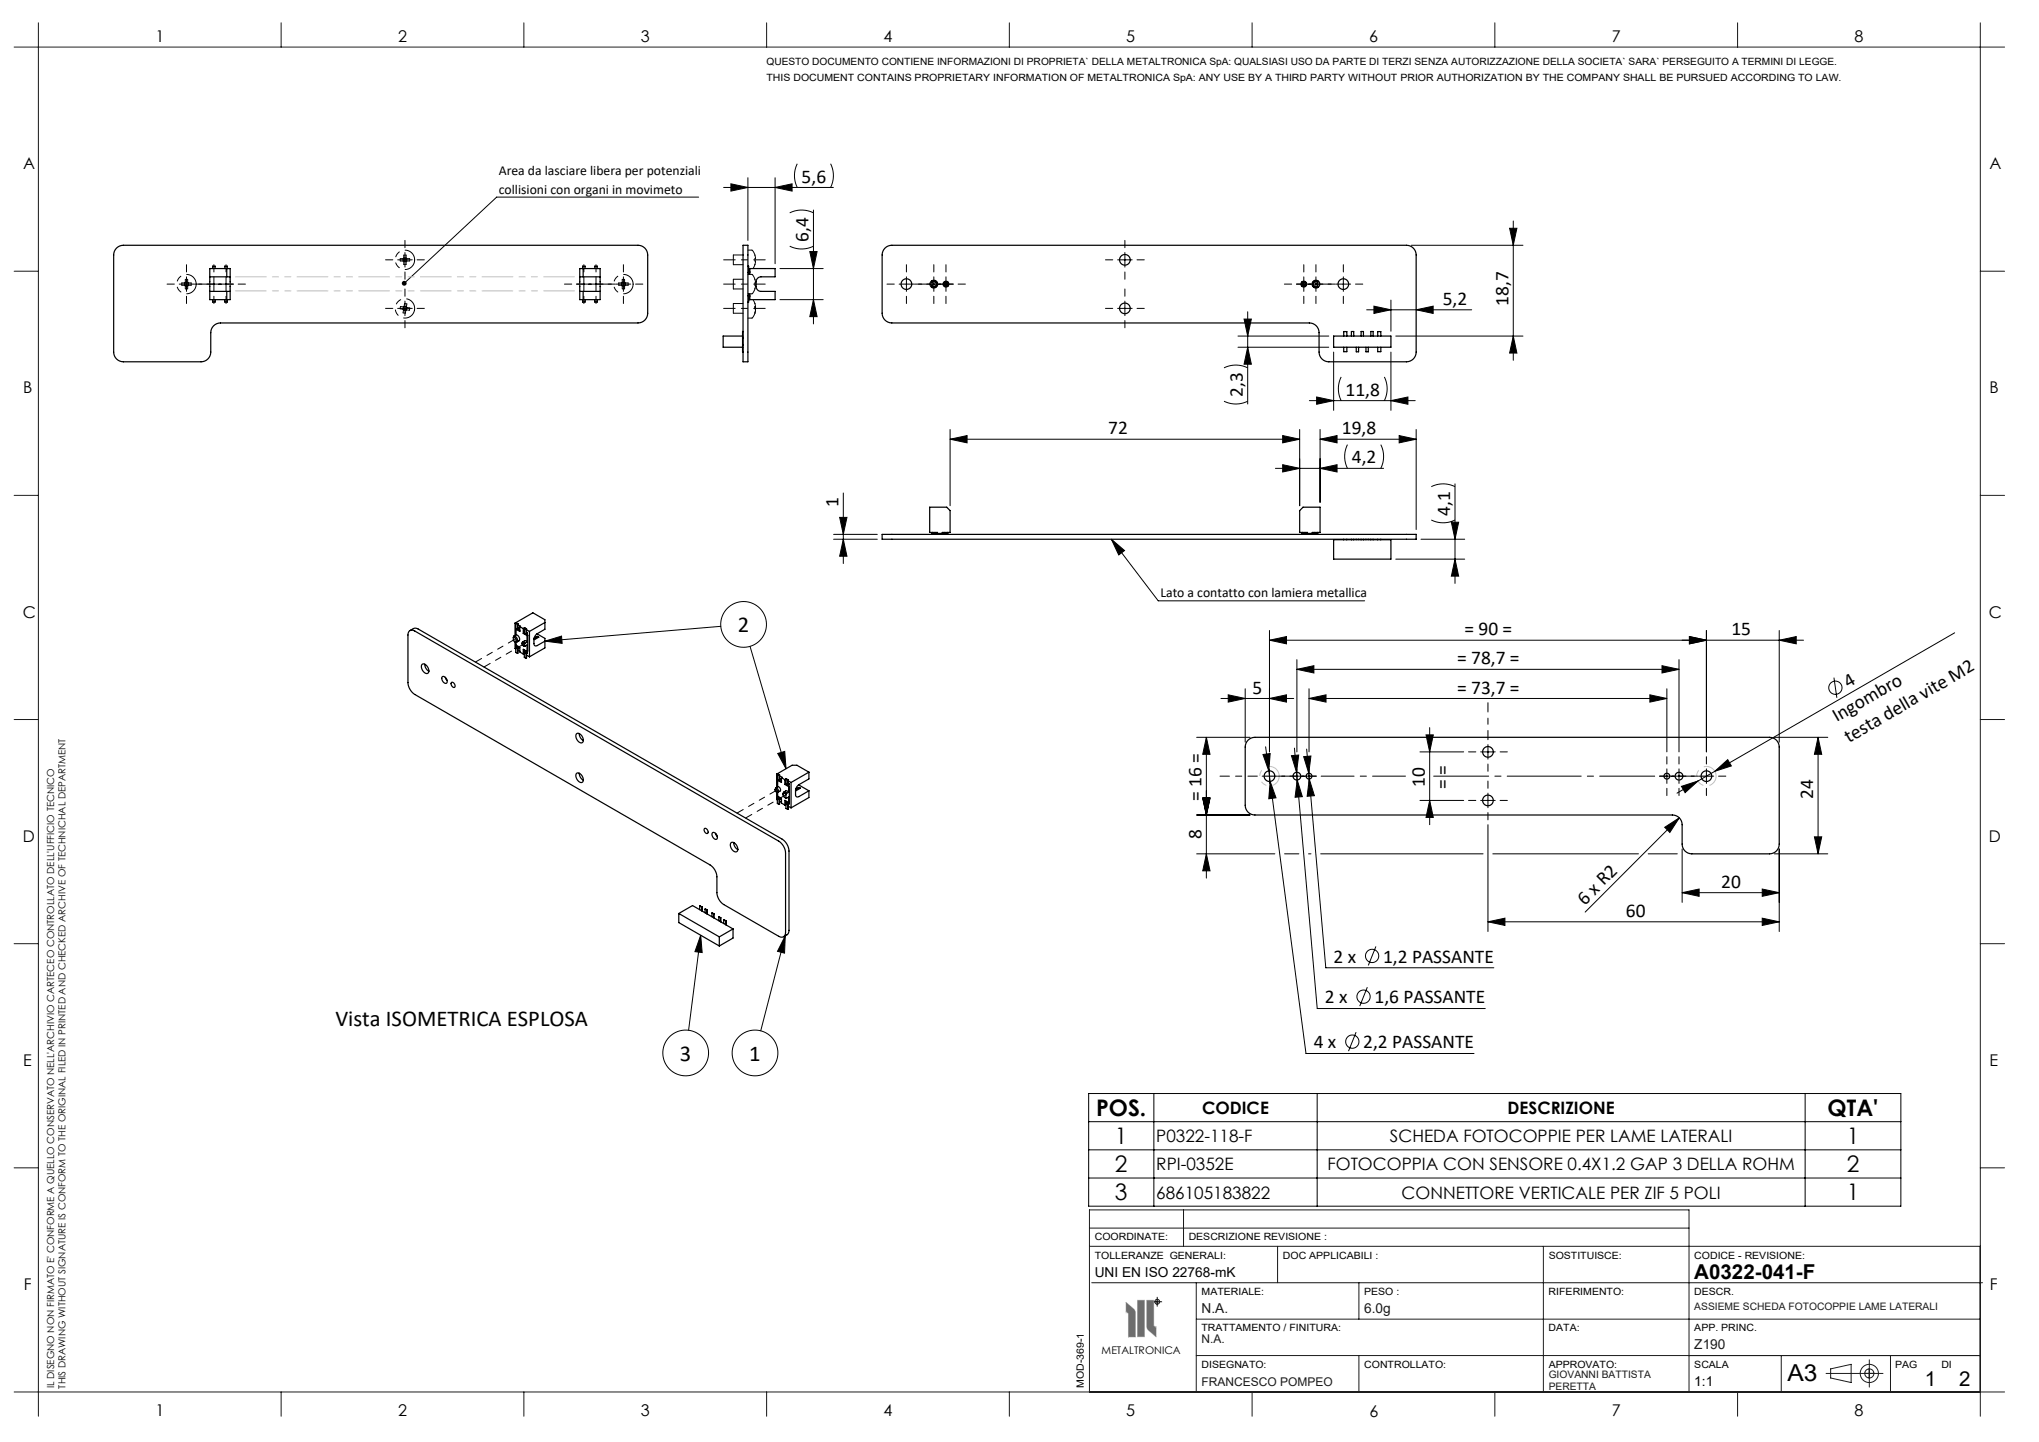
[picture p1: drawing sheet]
<svg xmlns="http://www.w3.org/2000/svg" width="420mm" height="297mm" viewBox="0 0 420 297" stroke-linecap="round" stroke-linejoin="round" font-family="sans-serif">
<g fill="none" stroke="#191924" stroke-width=".21">
<path d="M2.9 9.7h410M7.9 4.7v287M57.9 4.7v5M107.9 4.7v5M157.9 4.7v5M207.9 4.7v5M257.9 4.7v5M307.9 4.7v5M357.9 4.7v5M407.9 4.7v287M2.9 55.9h5M407.9 55.9h5"/>
<path d="M2.9 102h5M407.9 102h5M2.9 148.2h5M407.9 148.2h5M2.9 194.4h5M407.9 194.4h5M2.9 240.5h5M224.4 256.7h183.5M224.4 252.9h123.5M243.8 249.2v7.5M263.2 256.7v7.5M317.9 256.7v30"/>
<path d="M407.9 240.5h5M224.9 264.2h183.5M232.5 270.5v4.8M237.4 268.1h2M238.4 267.1v2M246.4 264.2v22.5M246.4 271.7h161.5M246.4 279.2h161.5M279.9 264.2v7.5M279.9 279.2v7.5M366.9 279.2v7.5M389.4 279.2v7.5"/>
<path d="M2.9 286.7h410M57.9 286.7v5M107.9 286.7v5M157.9 286.7v5M207.9 286.7v5M224.4 286.7v-37.5h123.5v37.5M257.9 286.7v5M307.9 286.7v5M357.9 286.7v5M376.1 282.9h11.8M377.1 281.9l4.2-.9v3.8l-4.2-1zM385 280.1v5.6"/>
<circle cx="238.4" cy="268.1" r=".5"/>
<circle cx="385" cy="282.9" r="1.87"/>
<circle cx="385" cy="282.9" r=".94"/>
</g>
<path d="M231.9 270.4h2M232 268.2l1.6 1.5 .2 .4 .1 5.3h-1.4v-4.9l-.5-.4zM232.9 269.4v2M234.3 267.8h1.4v7.5h-1.4zM236.2 267.8h1.4v5.3l.5 .4v1.8l-1.6-1.4-.3-.5zM236.2 273.2h2M237.2 272.2v2" fill="none" stroke="#c0c0c0" stroke-width=".21"/>
<path d="M236.2 267.8l.1 5.7 .2 .4 1.6 1.4v-1.8l-.5-.4v-5.3zM234.3 267.8v7.5h1.4v-7.5zM232 268.2v1.9l.5 .4v4.9h1.4l-.1-5.3-.2-.5z" fill-rule="evenodd" fill="#6a6a6a"/>
<g fill="none" stroke="#000" stroke-width=".21">
<path d="M149.1 38.6h22.6M150.6 37.9l3.5 .7-3.5 .8zM154.1 36.6v12.9M159.7 38.6l3.5-.7v1.5zM159.7 36.6v17.7M164.2 33.7a5.5 5.5 0 0 0 0 4.9M171.1 33.7a5.5 5.5 0 0 1 0 4.9M36.9 58.5h3M38.4 57v3M42.6 58.5h5.5M44.1 57v3M46.6 57v3"/>
<path d="M81.9 53.5h3M83.4 52v3M118.8 58.5h5.5M120.3 57v3M122.8 57v3M126.9 58.5h3M128.4 57v3M143.9 40.6h-41.6l-19 17.7M160.7 55.3h8.9M162.7 50.7a5.5 5.5 0 0 0 4.9 0M162.7 43.8a5.5 5.5 0 0 1 4.9 0M166.8 51.8h1.5l-.7 3.5z"/>
<path d="M167.6 43.3v23.4M185.2 58.5h3M186.7 57v3M190.9 58.5h5.5M192.4 57v3M194.9 57v3M230.2 53.5h3M231.7 52v3M267.1 58.5h5.5M268.6 57v3M271.1 57v3M275.2 58.5h3"/>
<path d="M276.7 57v3M290.7 50.5h23M311 47h1.5l-.8 3.5zM311.7 45.5v28.7M81.9 63.5h3M83.4 62v3M160.7 61.7h8.9M167.6 61.7l.7 3.5h-1.5zM230.2 63.5h3M231.7 62v3M252.1 75.8a5.5 5.5 0 0 1 4.9 0M255 69.2h18.7"/>
<path d="M255 71.5h18.7M256.3 65.7h1.5l-.8 3.5zM257 71.5l.8 3.5h-1.5zM257 64.2v19M274.7 72.5v12M276.3 77.6a5.5 5.5 0 0 0 0 4.9M281.5 63.8h21.6M283 63.1l3.5 .7-3.5 .8zM285.2 77.6a5.5 5.5 0 0 1 0 4.9M286.5 61.8v6.4M286.5 72.5v12M287.5 69.2h26.2"/>
<path d="M291.7 63.8l3.5-.7v1.5zM311.7 69.2l.8 3.5h-1.5zM195.7 90.5l3.5-.8v1.5zM195.7 88.5v15.7M195.7 90.5h72M252.1 82.6a5.5 5.5 0 0 0 4.9 0M262.7 96.5h22.3M264.2 89.7l3.5 .8-3.5 .7zM264.2 95.7l3.5 .8-3.5 .7zM267.7 88.5v15.7M269.7 82.5h21.8M271.2 81.8l3.5 .7-3.5 .8z"/>
<path d="M271.9 90.5l3.5-.8v1.5zM271.9 96.5l3.5-.8v1.5zM271.9 90.5h19.8M271.9 88.5v15M277.6 91.6a5.5 5.5 0 0 0 0 4.9M284.4 91.6a5.5 5.5 0 0 1 0 4.9M286.5 82.5l3.5-.7v1.5zM288.2 89.7l3.5 .8-3.5 .7zM291.7 88.5v20.6M299.7 99.7v20.5M171.7 111.1h9M171.7 110.1h9"/>
<path d="M173 106.6h1.5l-.8 3.5zM173.7 101.5v14.6M173.7 111.1l.8 3.5h-1.5zM228.9 111.1l9.7 12.6h42.5M228.9 111.1l2.7 2.3-1.2 .9zM287.5 115.2h14.2M292.7 111.1h9M294.8 107.1a5.5 5.5 0 0 0 4.9 0M294.8 100.2a5.5 5.5 0 0 1 4.9 0M299 107.6h1.5l-.8 3.5zM299.7 115.2l.8 3.5h-1.5zM112.2 132.1l3.5-1.1 .1 1.5z"/>
<path d="M148.5 129l-36.3 3.1M154.5 133.1l7.4 25.2M261.5 131.9l3.5-.8v1.5zM261.5 129.9v25M267.1 137.9l3.5-.8v1.5zM267.1 135.9v19M267.1 137.9h78.7M342.3 137.1l3.5 .8-3.5 .7zM345.8 135.9v19M348 131.1l3.5 .8-3.5 .7zM351.5 129.9v25M366.5 131.9l3.5-.8v1.5z"/>
<path d="M366.5 129.9v23M371.5 131.9h-110M377.8 139.6l.6 4.1M402.6 130.3l-49.4 28.6M160.2 155.2l1.4-.4 .3 3.5zM246.5 151.9h11M248.5 151.9l.7 3.5h-1.5zM248.5 151.9v29M251.5 143.9h15M253 143.1l3.5 .8-3.5 .7zM256.5 141.9v11M260 159.9h3"/>
<path d="M260.1 155.4l1.5-.2-.3 3.6zM260.7 153.8l8.3 63.2h34.6M261.5 158.4v3M261.5 143.9l3.5-.8v1.5zM265.6 159.9h5.5M266 155.6l1.5-.1-.4 3.6zM266.6 154.1l4.7 53.6h34.6M267.1 158.4v3M268.5 155.8l1.5-.1-.4 3.6zM269.1 154.3l4 45h34.6M269.6 141.9v13M269.6 143.9h73.7"/>
<path d="M269.6 158.4v3M269.6 143.9l3.5-.8v1.5zM292.5 154.9h9M293.7 151.4h1.5l-.7 3.5zM294.5 149.9v20M305 154.9h3M306.5 153.4v3M339.8 143.1l3.5 .8-3.5 .7zM341.8 159.9h5.5M343.3 158.4v3M343.3 141.9v13M345.8 158.4v3"/>
<path d="M350 159.9h3M351.5 158.4v3M353.2 158.9l-3.4 2M353.2 158.9l2.7-2.4 .7 1.3zM365.5 151.9h11M374.5 151.9l.7 3.5h-1.5zM374.5 151.9v24M246.5 167.9h11M246.5 175.9h16.1M247.7 164.4h1.5l-.7 3.5zM248.5 175.9l.7 3.5h-1.5zM261.6 161l1.2 3.3-1.5 .2z"/>
<path d="M264.6 175.9h2.9M267.2 160.7l1.1 3.4-1.5 .1zM269.5 175.9h.5M269.7 160.5l1 3.4-1.5 .1zM272 175.9h33.5M292.5 164.9h9M294.5 164.9l.7 3.5h-1.5zM305 164.9h3M306.5 169.9v22M306.5 163.4v3M307.5 175.9h30M339.5 175.9h6"/>
<path d="M342.9 170.4l3-2-1.9 3.1zM345.9 168.4l-19.4 19.5M346.4 162l3.4-1.1-2.7 2.4zM346.5 174.9v11M349.8 160.9l-4.4 2.5M365.5 175.9h11M366.5 174.9v17M373.7 172.4h1.5l-.7 3.5zM144.3 192.6l.3 3.6-1.5-.2zM144.3 192.6l-2.5 19.6M161.8 192.7l-5.1 19.6M161.8 192.7l-.2 3.6-1.4-.4z"/>
<path d="M283.4 194.9l-1.5 3.9M306.5 189.9l3.5-.8v1.5zM306.5 189.9h60M346.5 183.9l3.5-.8v1.5zM346.5 183.9h20M363 189.1l3.5 .8-3.5 .7zM363 183.1l3.5 .8-3.5 .7zM279.3 212.6l-1.5 3.9M281.6 203.3l-1.5 3.9M224.2 225.2h167.3v23.2h-167.3zM224.2 231h167.3M224.2 236.8h167.3"/>
<path d="M237.7 225.2v23.2M271.3 225.2v23.2M371.8 225.2v23.2M224.2 242.6h167.3"/>
<circle cx="153.2" cy="128.6" r="4.7"/>
<circle cx="378.1" cy="141.6" r="1.37"/>
<circle cx="282.6" cy="196.9" r="1.37"/>
<circle cx="141.2" cy="216.9" r="4.7"/>
<circle cx="155.5" cy="216.9" r="4.7"/>
<circle cx="278.6" cy="214.5" r="1.37"/>
<circle cx="280.9" cy="205.3" r="1.37"/>
</g>
<path d="M263.4 159.3a2 2 0 0 0-3.3-.9 2 2 0 0 0 .8 3.4 2 2 0 0 0 2.6-2.3l-.1-.2M353.4 159.3a2 2 0 0 0-3.3-.9 2 2 0 0 0 .8 3.4 2 2 0 0 0 2.6-2.3l-.1-.2" fill="none" stroke="#c0c0c0" stroke-width=".21" stroke-dasharray="6.3 1.3 1.3 1.3 1.3 1.3" stroke-dashoffset="3.2" stroke-linecap="butt"/>
<path d="M262.5 159.9h-2M352.5 159.9h-2M261.5 160.9v-2M351.5 160.9v-2" fill="none" stroke="#c0c0c0" stroke-width=".21" stroke-dasharray="6.3 1.3 1.3 1.3 1.3 1.3" stroke-linecap="butt"/>
<path d="M157.6 53.5h-8.5M157.6 58.5h-8.5M157.6 63.5h-8.5" fill="none" stroke="#000" stroke-width=".21" stroke-dasharray="15.2 1.3 1.3 1.3" stroke-dashoffset="12.9"/>
<g fill="none" stroke="#000" stroke-width=".21" stroke-dasharray="15.2 1.3 1.3 1.3">
<path d="M35.9 58.5h-1.5M38.4 56v-1.5M40.9 58.5h1.5M41.6 58.5h-1.5M44.1 56v-1.5M44.1 58.5h-1.5M46.6 58.5h1.5M46.6 56v-1.5M49.1 58.5h1.5M80.9 53.5h-1.5M83.4 51v-1.5M83.4 56v1.5"/>
<path d="M85.9 53.5h1.5M117.8 58.5h-1.5M120.3 56v-1.5M120.3 58.5h-1.5M122.8 58.5h1.5M122.8 56v-1.5M125.3 58.5h1.5M125.9 58.5h-1.5M128.4 56v-1.5M130.9 58.5h1.5M184.2 58.5h-1.5M186.7 56v-1.5"/>
<path d="M189.2 58.5h1.5M189.9 58.5h-1.5M192.4 58.5h-1.5M192.4 56v-1.5M194.9 56v-1.5M194.9 58.5h1.5M197.4 58.5h1.5M229.2 53.5h-1.5M231.7 51v-1.5M231.7 56v1.5M234.2 53.5h1.5M266.1 58.5h-1.5"/>
<path d="M268.6 58.5h-1.5M268.6 56v-1.5M271.1 56v-1.5M271.1 58.5h1.5M273.6 58.5h1.5M274.2 58.5h-1.5M276.7 56v-1.5M279.2 58.5h1.5M38.4 61v1.5M44.1 61v1.5M46.6 61v1.5M80.9 63.5h-1.5"/>
<path d="M83.4 61v-1.5M83.4 66v1.5M85.9 63.5h1.5M120.3 61v1.5M122.8 61v1.5M128.4 61v1.5M186.7 61v1.5M192.4 61v1.5M194.9 61v1.5M229.2 63.5h-1.5M231.7 61v-1.5M231.7 66v1.5"/>
<path d="M234.2 63.5h1.5M268.6 61v1.5M271.1 61v1.5M276.7 61v1.5M261.5 157.4v-1.5M264 159.9h1.5M264.6 159.9h-1.5M267.1 159.9h-1.5M267.1 157.4v-1.5M269.6 157.4v-1.5M269.6 159.9h1.5M304 154.9h-1.5"/>
<path d="M306.5 157.4v1.5M309 154.9h1.5M343.3 159.9h-1.5M343.3 157.4v-1.5M345.8 157.4v-1.5M345.8 159.9h1.5M348.3 159.9h1.5M349 159.9h-1.5M351.5 157.4v-1.5M354 159.9h1.5M261.5 162.4v1.5M267.1 162.4v1.5"/>
<path d="M269.6 162.4v1.5M304 164.9h-1.5M306.5 162.4v-1.5M306.5 167.4v1.5M309 164.9h1.5M343.3 162.4v1.5M345.8 162.4v1.5M351.5 162.4v1.5"/>
</g>
<path d="M340.8 159.9h-45.5" fill="none" stroke="#000" stroke-width=".21" stroke-dasharray="15.2 1.3 1.3 1.3" stroke-dashoffset="3.9"/>
<path d="M272.1 159.9h17.4" fill="none" stroke="#000" stroke-width=".21" stroke-dasharray="15.2 1.3 1.3 1.3" stroke-dashoffset="8.5"/>
<path d="M259 159.9h-7.7M306.5 152.4v-7.7" fill="none" stroke="#000" stroke-width=".21" stroke-dasharray="15.2 1.3 1.3 1.3" stroke-dashoffset="13.3"/>
<path d="M47.4 57h72M47.4 59.9h72" fill="none" stroke="#c0c0c0" stroke-width=".21" stroke-dasharray="6.3 1.3 1.3 1.3 1.3 1.3" stroke-dashoffset="-1.1"/>
<path d="M47.4 57v2.9M119.4 57v2.9" fill="none" stroke="#c0c0c0" stroke-width=".21" stroke-dasharray="6.3 1.3 1.3 1.3 1.3 1.3"/>
<g fill="#000">
<path d="M342.9 170.4l3-2-1.9 3.1z"/>
<path d="M159.7 38.6l3.5-.7v1.5zM150.6 37.9l3.5 .7-3.5 .8zM288.2 89.7l3.5 .8-3.5 .7zM271.9 90.5l3.5-.8v1.5zM271.9 96.5l3.5-.8v1.5zM264.2 95.7l3.5 .8-3.5 .7zM342.3 137.1l3.5 .8-3.5 .7zM267.1 137.9l3.5-.8v1.5zM348 131.1l3.5 .8-3.5 .7zM261.5 131.9l3.5-.8v1.5z"/>
<path d="M256.3 65.7h1.5l-.8 3.5zM257 71.5l.8 3.5h-1.5zM166.8 51.8h1.5l-.7 3.5zM167.6 61.7l.7 3.5h-1.5zM248.5 151.9l.7 3.5h-1.5zM247.7 164.4h1.5l-.7 3.5zM374.5 151.9l.7 3.5h-1.5zM373.7 172.4h1.5l-.7 3.5zM247.7 164.4h1.5l-.7 3.5zM248.5 175.9l.7 3.5h-1.5zM293.7 151.4h1.5l-.7 3.5zM294.5 164.9l.7 3.5h-1.5z"/>
<path d="M283 63.1l3.5 .7-3.5 .8zM291.7 63.8l3.5-.7v1.5zM348 131.1l3.5 .8-3.5 .7zM366.5 131.9l3.5-.8v1.5z"/>
<path d="M311.7 69.2l.8 3.5h-1.5zM311 47h1.5l-.8 3.5zM299.7 115.2l.8 3.5h-1.5zM299 107.6h1.5l-.8 3.5zM173.7 111.1l.8 3.5h-1.5zM173 106.6h1.5l-.8 3.5z"/>
<path d="M264.2 89.7l3.5 .8-3.5 .7zM195.7 90.5l3.5-.8v1.5z"/>
<path d="M271.2 81.8l3.5 .7-3.5 .8zM286.5 82.5l3.5-.7v1.5zM269.6 143.9l3.5-.8v1.5zM339.8 143.1l3.5 .8-3.5 .7z"/>
<path d="M228.9 111.1l2.7 2.3-1.2 .9zM82.9 58a.5 .5 0 0 0 0 .7l.4-.4-.4 .4a.5 .5 0 0 0 .7 0 .5 .5 0 0 0 0-.7 .5 .5 0 0 0-.7 0z"/>
<path d="M112.2 132.1l3.5-1.1 .1 1.5zM160.2 155.2l1.4-.4 .3 3.5zM161.8 192.7l-.2 3.6-1.4-.4zM144.3 192.6l.3 3.6-1.5-.2z"/>
<path d="M261.5 143.9l3.5-.8v1.5zM253 143.1l3.5 .8-3.5 .7z"/>
<path d="M268.5 155.8l1.1 3.5 .4-3.6zM269.7 160.5l-.5 3.5 1.5-.1zM266 155.6l1.1 3.5 .4-3.6zM267.2 160.7l-.4 3.5 1.5-.1zM260.1 155.4l1.2 3.4 .3-3.6zM261.6 161l-.3 3.5 1.5-.2z"/>
<path d="M346.4 162l.7 1.3 2.7-2.4zM353.2 158.9l3.4-1.1-.7-1.3z"/>
<path d="M363 189.1l3.5 .8-3.5 .7zM306.5 189.9l3.5-.8v1.5zM363 183.1l3.5 .8-3.5 .7zM346.5 183.9l3.5-.8v1.5z"/>
</g>
<g fill="none" stroke="#000" stroke-width=".25">
<path d="M24 51.1l.6-.4 .8-.2h106a2 2 0 0 1 2 2v12a2 2 0 0 1-2 2h-86a2 2 0 0 0-2 2v4a2 2 0 0 1-2 2h-16a2 2 0 0 1-2-2v-20l.2-.7zM43.2 57v3M43.2 57v-1.7h4.2v1.7M43.2 57h4.2M43.8 55.3v-.5h.5v.5M46.3 55.3v-.5h.5v.5M46.7 55.3v1.7M47.4 57v3M119.4 57v3M119.4 57v-1.7h4.2v1.7M119.4 57h4.2M120 55.3v-.5h.5v.5"/>
<path d="M120.1 55.3v1.7M122.5 55.3v-.5h.5v.5M123.6 57v3M153.1 50.5h1v24h-1zM154.1 54.8h.1v1.2h.3M154.1 56.1h.4M154.3 56v-.7h5.4v1.7h-2.9a1 1 0 0 0-1 1v1a1 1 0 0 0 1 1h2.9v1.7h-5.4v-.6M154.3 56.1v.4M154.5 55.3v1.2M182.3 51.1l.6-.4 .8-.2h106a2 2 0 0 1 2 2v20a2 2 0 0 1-2 2h-16a2 2 0 0 1-2-2v-4a2 2 0 0 0-2-2h-86a2 2 0 0 1-2-2v-12l.2-.7zM192 58.2a.5 .5 0 0 1 .7 0 .5 .5 0 0 1 0 .7 .5 .5 0 0 1-.7 0M192 57.9a.7 .7 0 0 1 1.1 .6 .7 .7 0 0 1-1.1 .6"/>
<path d="M192 57.8v1.4M195.2 58.2a.5 .5 0 0 0-.7 0 .5 .5 0 0 0 0 .7 .5 .5 0 0 0 .7 0M195.2 58.2v.7M195.2 58v.2M195.2 58.9v.1M268.2 58.2a.5 .5 0 0 1 .7 0 .5 .5 0 0 1 0 .7 .5 .5 0 0 1-.7 0M268.2 58.2v.7M268.2 58v.2M268.2 58.9v.1M271.4 57.9a.7 .7 0 0 0-1 .6 .7 .7 0 0 0 1 .6M271.4 58.2a.5 .5 0 0 0-.7 0 .5 .5 0 0 0 0 .7 .5 .5 0 0 0 .7 0M271.4 57.8v1.4"/>
<path d="M43.2 60h4.2M43.2 60v1.7h4.2v-1.7M43.8 61.7v.5h.5v-.5M46.3 61.7v.5h.5v-.5M46.7 60v1.7M119.4 60h4.2M119.4 60v1.7h4.2v-1.7M120 61.7v.5h.5v-.5M120.1 60v1.7M122.5 61.7v.5h.5v-.5M153 69.2h-4v2.3h4M153 71.1h.1"/>
<path d="M153 69.7h.1M153 69.6h.1M153.1 68.3v4.1M154.1 60.9h.4M154.3 60.5v.4M154.5 60.5v1.2M154.5 61.1h-.3v1.1h-.1M274.7 69.2h11.8v2.3h-11.8zM276.8 69.2v-.9h.6v.9M276.8 71.5v.9h.6v-.9M278.4 69.2v-.9h.4v.9M279.4 71.5v1h.4v-1"/>
<path d="M280.4 69.2v-.9h.4v.9M281.4 71.5v1h.4v-1M282.4 69.2v-.9h.4v.9M283.8 71.5v.9h.6v-.9M283.8 69.2v-.9h.6v.9M181.7 110.1h110v1h-110zM192 109.7v.4M192 109.9h.1M192.1 109.9h.5M192.1 109.7v.4M192.6 109.7v.4M192.6 109.9h2"/>
<path d="M193.1 109.9v.2M193.1 109.9v-.2h-1.6v-5.2h3.5l.7 .7v4.5h-1.6v.2M194.4 109.9v.2M194.6 109.9h.5M194.6 109.7v.4M195.1 109.7v.4M195.1 109.9h.1M195.2 109.7v.4M268.2 109.7v.4M268.2 109.9h.1M268.3 109.9h.5M268.3 109.7v.4"/>
<path d="M268.8 109.9h2M268.8 109.7v.4M269.1 109.9v.2M269.3 109.9v-.2h-1.6v-4.5l.7-.7h3.5v5.2h-1.6v.2M270.4 109.9v.2M270.8 109.9h.5M270.8 109.7v.4M271.3 109.9h.1M271.3 109.7v.4M271.4 109.7v.4M274.7 111.2h11.8v4h-11.8zM276.8 111.1v.1"/>
<path d="M277.4 111.1v.1M278.4 111.1v.1M278.8 111.1v.1M279.4 111.1v.1M279.8 111.1v.1M280.4 111.1v.1M280.8 111.1v.1M281.4 111.1v.1M281.8 111.1v.1M282.4 111.1v.1M282.8 111.1v.1M283.8 111.1v.1"/>
<path d="M284.4 111.1v.1M84.3 130l.4-.2 .7 .2 75 43.2a3.1 3.1 0 0 1 1.4 2.5v16.3a.86 .86 0 0 1-.4 .9 .86 .86 0 0 1-1-.1l-11.3-6.5a3.1 3.1 0 0 1-1.4-2.4v-3.3a3.1 3.1 0 0 0-1.4-2.5l-60.9-35.1a3.1 3.1 0 0 1-1.4-2.4v-9.8zM84.4 129.9l1-.5 .8 .2 74.9 43.2a3.1 3.1 0 0 1 1.4 2.5v16.3l-.2 .8-.9 .5M87 136.8a1.22 1.22 0 0 1 1.1 .6 1.22 1.22 0 0 1 0 1.3 1.32 1.32 0 0 1-1.1-1.9zM87.5 136.8l.3 .9 .5 .6M91.1 139.4a.91 .91 0 0 1 .9 1.3 .91 .91 0 0 1-.9-1.3zM91.7 139.5l.4 .7M105.7 131.3a.53 .53 0 0 1 .5 .3 .53 .53 0 0 1 0 .6l-.5-.3zM105.9 131a.8 .8 0 0 1 .5 1.3l-.4-.2M105.9 131l-.2 .3M106.1 128.3l3.7-2.1 2.4 1.4v2l-1.5 .9a1.56 1.56 0 0 0-.7 1.2v.8a.43 .43 0 0 0 .2 .5 .43 .43 0 0 0 .5 0l1.5-.9M106.1 128.3l.1 .1"/>
<path d="M106.1 132.2v1.4h.1M106.1 128.3v2.6M106.2 128.3l.5 .2M106.2 128.3l.4 .2M106.2 133.3l.3-.1 .4 .2M106.2 128.3v1.1l.9 .5M106.2 133.3v1.1l.4 .2M106.2 133.3l.4 .2M106.3 130.7a.84 .84 0 0 1 .6 1.3l-.4 .2M106.3 132.3v.6l.8 .4v1l.7 .4M106.3 129.6v1.1M106.3 130.7l-.4 .3"/>
<path d="M106.4 129.5l-.1 .1M106.6 128.5v1.1l.3-.3M106.6 133.5v1.1M106.7 128.7l.5 .3-.1 .1M106.7 133.9l.4 .2M106.7 129.2l.2 .1M106.7 128.5h-.1M106.7 128.5v.9l.2-.1M106.9 133.4l-.2 .2-.1 1M106.9 133.4l-.3 .1M107.1 129.1l.7 .4M107.1 129.1v1l-.8-.5"/>
<path d="M107.6 132.5a.26 .26 0 0 1 .3 .1 .26 .26 0 0 1-.1 .4l-.2-.3zM107.6 132.2l.5-.3 .5 .4M107.8 133l.3 .1M107.8 129.5v1M107.8 130.5l.8 .4M107.9 130.4l.8 .4M107.9 129.4h.1M107.9 129.4l-.1 .1M107.9 134.6l.1 .1M107.9 129.4v1M107.9 133.8v.8M107.9 130.4l-.1 .1"/>
<path d="M107.9 134.6l-.1 .1M108 129.4l.5 .1M108 129.4l.4 .2M108 129.4v1M108 134.3v1.1l.4 .2M108 134.3l.3-.1 .3 .2M108 134.3l.4 .2M108.1 132.5l-.1 .3 .1 .3M108.1 132.5l-.4-.3-.2 .4M108.1 133.1l.5-.3v1.4M108.4 129.6v1l.2-.3M108.4 134.5v1.1"/>
<path d="M108.5 129.5l-.1 .1M108.5 129.5v.9l.1-.1M108.5 129.7l.6 .4M108.5 134.9l.6 .4M108.5 130.2l.1 .1M108.6 130.9v1.4M108.6 134.2l-.8-.5v1M108.6 132.3l-.5 .2M108.6 134.4l-.1 .2-.1 1M108.6 134.4l-.2 .1M108.7 130.8v3.3l-.1 .1M108.7 130.8l-.1 .1"/>
<path d="M109.1 130.1v5.2M110.6 130.5l1.6 1v1.9l-3.1 1.9M110.7 131.1l.3 .1M110.7 131.1l-.7 .4 .7-.4M110.7 131.1h.1M111 131.2l-.9 .5-.1-.1M112.2 128.2l-3.1 1.9M93 140.5a.69 .69 0 0 1 .6 1.1 .69 .69 0 0 1-.6-1.1zM118.8 159.2a1.22 1.22 0 0 1 1.1 .7 1.22 1.22 0 0 1 0 1.3 1.32 1.32 0 0 1-1.1-2zM118.8 151.1a1.22 1.22 0 0 1 1.1 .6 1.22 1.22 0 0 1 0 1.3 1.32 1.32 0 0 1-1.1-1.9zM119.3 151.1l.3 .9 .6 .5M119.3 159.2l.3 1 .6 .5"/>
<path d="M160 159.4l.1 .1M160 159.4v2.8M160.1 159.4v1.1l.9 .5M160.1 159.4l.5 .2M160.1 159.4l.4 .3M160.5 159.7v1l.3-.3M160.6 159.8l.5 .3-.1 .1M160.6 159.6l-.1 .1M160.6 159.6v.9l.2-.1M166.6 159v1.4l-2 1.2a1.56 1.56 0 0 0-.7 1.2v.9a.43 .43 0 0 0 .2 .4 .43 .43 0 0 0 .5 0l2-1.2M166.6 159l-3.7 2.2M166.6 159l-2.5-1.4h-.9l-3.2 1.8"/>
<path d="M257.1 152.4l.6-.4 .8-.1h106a2 2 0 0 1 2 2v20a2 2 0 0 1-2 2h-16a2 2 0 0 1-2-2v-4a2 2 0 0 0-2-2h-86a2 2 0 0 1-2-2v-12l.1-.8zM145.1 170.6a.69 .69 0 0 1 .6 1.1 .69 .69 0 0 1-.6-1.1zM146.8 171.5a.91 .91 0 0 1 .8 1.3 .91 .91 0 0 1-.8-1.3zM147.4 171.6l.4 .7M150.6 173.5a1.22 1.22 0 0 1 1.2 .7 1.22 1.22 0 0 1-.1 1.3 1.32 1.32 0 0 1-1.1-2zM151.1 173.5l.3 1 .6 .5M159.7 162.7h.1M159.7 162.6a.26 .26 0 0 1 .4 .1 .26 .26 0 0 1-.2 .4l-.2-.3zM159.8 162.3a.53 .53 0 0 1 .5 .3 .53 .53 0 0 1-.1 .6l-.2-.1M159.8 162.3l-.1 .4M159.9 163.1h.1M160 163.1v1.6l.1 .1"/>
<path d="M160.1 164.4l.4 .2M160.1 164.4v1.1l.4 .2M160.1 164.4l.3-.1 .4 .2M160.2 162.1a.58 .58 0 0 1 .5 .8l-.4 .3M160.2 163.2v.8l.8 .4v1l.7 .4M160.2 160.7v1.4M160.2 162.1l-.4 .2M160.3 160.6l-.1 .1M160.5 164.6v1.1M160.6 160.3l.2 .1M160.6 165l.4 .2M160.8 164.5l-.2 .2-.1 1"/>
<path d="M160.8 164.5l-.3 .1M161 160.2v1l-.8-.5M161 160.2l.7 .4M161.4 163.1l.5-.2 .6 .3M161.6 164.2l.4 .2M161.7 161.6l.8 .4M161.7 160.6v1M161.8 160.5v1M161.8 164.9v.8M161.8 160.5l.1 .1M161.8 161.5l.8 .4M161.8 160.5l-.1 .1"/>
<path d="M161.8 165.7l.1 .1M161.8 161.5l-.1 .1M161.8 165.7l-.1 .1M161.9 163.7l-.4-.3a.53 .53 0 0 0-.1 .6 .53 .53 0 0 0 .5 .3M161.9 165.4l.3 .3M161.9 165.4v1.1l.3 .2M161.9 160.5l.4 .1M161.9 160.5l.3 .2M161.9 160.5v1M161.9 163.7v.6M161.9 165.4l.3-.1 .3 .2M161.9 164.3l.1 .1"/>
<path d="M162 163.4a.45 .45 0 0 0-.6-.2l-.1 .4M162 164.4l.5-.3v1.2M162 163.4l-.1 .3M162.2 160.7v1l.3-.3M162.2 165.7v1M162.3 160.8l.6 .4M162.3 160.6l-.1 .1M162.3 160.6v1l.2-.2M162.3 161.3l.2 .1M162.3 166l.6 .4M162.5 165.3l-.8-.5v1M162.5 162v1.2"/>
<path d="M162.5 163.2l-.5 .2M162.5 165.5l-.2 .2-.1 1M162.5 165.5l-.3 .2M162.6 161.9v3.3l-.1 .1M162.6 161.9l-.1 .1M162.9 161.2v5.2M164.5 161.7l2.1 1.2M164.6 162.2l.3 .1-.9 .5h-.1M164.6 162.2l-.7 .4M164.6 162.2h.1M166.6 162.9v1.4l-3.7 2.1M139.8 188.1l8.4 4.9"/>
<path d="M139.8 188.1l2.8-1.6 8.4 4.8M139.8 188.1v1.9l8.4 4.8M144.1 186.6l.5 .3M144.1 186.6l.5 .2M144.1 186.6v.8M144.6 186.9v.7M144.6 186.8v.1M144.6 186.8v.9M145.2 187.2l.4 .2M145.2 187.2v.8M145.6 187.4v.8M145.6 187.4h.1"/>
<path d="M146.7 188.1v.7M146.7 188.1l.3 .2M146.7 188.1l.4 .1M147 188.3v.7M147.1 188.2l-.1 .1M147.1 188.2v.9M148.1 188.9l.3 .2M148.1 188.9l.4 .1M148.1 188.9v.7M148.2 193v1.8M148.4 189.1v.7M148.5 189l-.1 .1"/>
<path d="M148.5 189v.9M149.1 189.5l.4 .2M149.1 189.5l.5 .2M149.1 189.5v.7M149.5 189.7v.8M149.6 189.7h-.1M149.6 189.7v.8M151 191.3l-2.8 1.7M151 191.3v1.9l-2.8 1.6"/>
<circle cx="186.7" cy="58.5" r="1.1"/>
<circle cx="192.4" cy="58.5" r=".8"/>
<circle cx="194.9" cy="58.5" r=".6"/>
<circle cx="194.9" cy="58.5" r=".3"/>
<circle cx="231.7" cy="53.5" r="1.1"/>
<circle cx="268.6" cy="58.5" r=".6"/>
<circle cx="268.6" cy="58.5" r=".3"/>
<circle cx="271.1" cy="58.5" r=".8"/>
<circle cx="276.7" cy="58.5" r="1.1"/>
<circle cx="231.7" cy="63.5" r="1.1"/>
<circle cx="261.5" cy="159.9" r="1.1"/>
<circle cx="267.1" cy="159.9" r=".8"/>
<circle cx="269.6" cy="159.9" r=".6"/>
<circle cx="306.5" cy="154.9" r="1.1"/>
<circle cx="343.3" cy="159.9" r=".6"/>
<circle cx="345.8" cy="159.9" r=".8"/>
<circle cx="351.5" cy="159.9" r="1.1"/>
<circle cx="306.5" cy="164.9" r="1.1"/>
</g>
<g fill="none" stroke="#000" stroke-width=".21" stroke-dasharray="6.3 1.3 1.3 1.3 1.3 1.3">
<path d="M37.4 58.8v-.5M37.4 58.8h.6M38 58.8l.2 .1M38 58.8h.2M38 58.3h-.6M38.1 58.6v.2M38.1 58.3v.1M38.1 58.4v.2M38.1 58.6l.1 .2M38.2 58.8h.1M38.2 58.3h-.2M38.2 58.3l-.1 .1"/>
<path d="M38.2 58.8v.1M38.2 57.5h.5M38.2 58.1l-.2 .2M38.2 58.9v.6M38.2 57.5v.6M38.2 58.3h.1M38.2 58.1v.2M38.2 58.9h.1M38.2 58.8l.1 .1M38.3 58.9h.2M38.3 58.2h-.1M38.3 58.2l-.1 .1"/>
<path d="M38.5 58.9h.2M38.5 58.2h-.2M38.5 58.9l.2-.1M38.7 59.5h-.5M38.7 58.9l.1-.1M38.7 59.5v-.6M38.7 58.1v-.6M38.7 58.3v-.2M38.7 58.8h.1M38.7 58.9v-.1M38.7 58.2h-.2M38.7 58.3l-.2-.1"/>
<path d="M38.7 58.3h.1M38.7 58.8l.1-.2M38.8 58.4v-.1M38.8 58.8v-.2M38.8 58.6v-.2M38.8 58.4l-.1-.1M38.8 58.3l-.1-.2M38.8 58.8h.6M38.8 58.3h-.1M39.4 58.3v.5M39.4 58.3h-.6M82.4 53.8v-.5"/>
<path d="M82.4 53.8h.6M83 53.8l.2 .1M83 53.3h-.6M83 53.8h.2M83.1 53.6v.2M83.1 53.3v.1M83.1 53.4v.2M83.1 53.6l.1 .2M83.2 53.8h.1M83.2 53.3h-.2M83.2 53.3l-.1 .1M83.2 52.5h.5"/>
<path d="M83.2 53.1l-.2 .2M83.2 52.5v.6M83.2 53.9v.6M83.2 53.8v.1M83.2 53.3h.1M83.2 53.1v.2M83.2 53.9h.1M83.2 53.8l.1 .1M83.3 53.2h-.1M83.3 53.9h.2M83.3 53.2l-.1 .1M83.5 53.2h-.2"/>
<path d="M83.5 53.9h.2M83.5 53.9l.2-.1M83.7 53.3v-.2M83.7 54.5h-.5M83.7 53.9l.1-.1M83.7 53.1v-.6M83.7 54.5v-.6M83.7 53.8h.1M83.7 53.9v-.1M83.7 53.2h-.2M83.7 53.3l-.2-.1M83.7 53.3h.1"/>
<path d="M83.7 53.8l.1-.2M83.8 53.4v-.1M83.8 53.8v-.2M83.8 53.6v-.2M83.8 53.4l-.1-.1M83.8 53.3l-.1-.2M83.8 53.3h-.1M83.8 53.8h.6M84.4 53.3v.5M84.4 53.3h-.6M127.4 58.8v-.5M127.4 58.8h.6"/>
<path d="M128 58.8l.2 .1M128 58.3h-.6M128 58.8h.2M128.1 58.6v.2M128.1 58.3v.1M128.1 58.4v.2M128.1 58.6l.1 .2M128.2 58.3h-.2M128.2 58.8h.1M128.2 58.3l-.1 .1M128.2 57.5h.5M128.2 58.1l-.2 .2"/>
<path d="M128.2 57.5v.6M128.2 58.9v.6M128.2 58.3h.1M128.2 58.1v.2M128.2 58.8v.1M128.2 58.9h.1M128.2 58.8l.1 .1M128.3 58.9h.2M128.3 58.2h-.1M128.3 58.2l-.1 .1M128.5 58.9h.2M128.5 58.2h-.2"/>
<path d="M128.5 58.9l.2-.1M128.7 58.3v-.2M128.7 58.8h.1M128.7 58.9l.1-.1M128.7 58.9v-.1M128.7 59.5h-.5M128.7 58.1v-.6M128.7 59.5v-.6M128.7 58.2h-.2M128.7 58.3l-.2-.1M128.7 58.3h.1M128.7 58.8l.1-.2"/>
<path d="M128.8 58.4v-.1M128.8 58.8v-.2M128.8 58.6v-.2M128.8 58.4l-.1-.1M128.8 58.3l-.1-.2M128.8 58.3h-.1M128.8 58.8h.6M129.4 58.3v.5M129.4 58.3h-.6M151.1 54.5h2M151.1 59.5h2M151.1 52.5v2"/>
<path d="M151.1 57.5v2M153.1 52.5h-2M153.1 57.5h-2M154.2 55.5h.1M154.9 51.5h-.8M154.9 56.5h-.8M155 51.6l-.1-.1M155 56.6l-.1-.1M155.1 55.3l.4-.8M155.5 52.5h.1M155.5 52.5l.1 .6M155.5 53.8v-.5"/>
<path d="M155.5 53.8h.1M155.5 57.5h.1M155.5 57.5l.1 .6M155.5 58.8v-.5M155.5 58.8h.1M155.5 52.5l-.5-.9M155.5 57.5l-.5-.9M155.5 54.5h.1M155.5 59.5h.1M155.6 53.9l-.1 .6M155.6 53.1v.2M155.6 53.3h-.1"/>
<path d="M155.6 53.8v.1M155.6 58.9l-.1 .6M155.6 58.1v.2M155.6 58.3h-.1M155.6 58.8v.1M82.4 63.6l.1-.5M82.4 63.6l.6 .1M83 63.7l.1 .2M83 63.7h.1M83.1 63.6l-.1 .1M83.1 63.6v.1M83.1 63.2l-.6-.1"/>
<path d="M83.1 63.4v.2M83.1 63.2v.2M83.1 63.9l-.1 .5M83.1 63.7h.1M83.1 63.8h.2M83.1 63.7v.2M83.1 63.7l.2 .1M83.2 63.2h-.1M83.2 63.2l-.1 .2M83.2 63.2h.1M83.2 63.1l-.1 .1M83.2 63.1v.1"/>
<path d="M83.3 63.8l.2 .1M83.3 62.5l.5 .1M83.3 62.5l-.1 .6M83.4 63.2l-.2-.1M83.4 63.2h-.2M83.5 63.9h.1M83.5 63.9l.1-.1M83.5 64.5l-.5-.1M83.5 64.5l.1-.6M83.6 63.2h-.2M83.6 63.9l.2-.1M83.6 63.9v-.1"/>
<path d="M83.6 63.8h.1M83.6 63.8h.2M83.6 63.8l.1-.1M83.7 63.3v-.1M83.7 63.3l-.1-.1M83.7 63.2h-.1M83.7 63.3h.1M83.7 63.2l.1-.6M83.7 63.8v-.1M83.7 63.7l.1-.2M83.8 63.8l.5 .1M83.8 63.5v-.2"/>
<path d="M83.8 63.5l-.1-.2M83.8 63.3l-.1-.1M83.8 63.3h-.1M84.4 63.4l-.1 .5M84.4 63.4l-.6-.1M151.1 64.5h2M151.1 62.5v2M153.1 62.5h-2M154.1 65.5h.8M154.1 60.5h.8M154.3 61.5h-.1M154.9 65.5l.1-.1"/>
<path d="M154.9 60.5l.1-.1M155 65.4l.5-.9M155 60.4l.5-.9M155.5 64.5l.1-.6M155.5 63.4l.1-.1M155.5 62.5h.1M155.5 62.5l.1 .6M155.5 63.6v-.5M155.5 63.6l.1 .1M155.5 63.2h.1M155.5 62.5l-.4-.8M155.5 64.5v-.1"/>
<path d="M155.5 63.5v.1M155.6 63.9l-.1 .5M155.6 63.9h.1M155.6 63.3v-.1M155.6 63.1v.1M155.6 63.2l-.1-.1M155.6 63.7v.2M155.6 63.3h-.1M91.7 139.5l.4 .7M105.7 131.9l.5 .3a.53 .53 0 0 0 0-.6 .53 .53 0 0 0-.5-.3M108 132.9l-.3-.4a.25 .25 0 0 0-.1 .3 .25 .25 0 0 0 .4 .1M147.4 171.6l.4 .7"/>
<path d="M160.1 162.9l-.3-.4a.25 .25 0 0 0-.1 .4 .25 .25 0 0 0 .4 0M161.9 163.7l-.4-.3a.53 .53 0 0 0-.1 .6 .53 .53 0 0 0 .5 .3"/>
</g>
<path d="M40.4 58.5a2 2 0 0 0-2.9-1.8 2 2 0 0 0-.3 3.4 2 2 0 0 0 3.2-1.2v-.4M85.4 53.5a2 2 0 0 0-2.9-1.8 2 2 0 0 0-.3 3.4 2 2 0 0 0 3.2-1.2v-.4M130.4 58.5a2 2 0 0 0-2.9-1.8 2 2 0 0 0-.3 3.4 2 2 0 0 0 3.2-1.2v-.4M85.4 63.8a2 2 0 0 0-2.6-2.2 2 2 0 0 0-.8 3.3 2 2 0 0 0 3.3-.7l.1-.4" fill="none" stroke="#000" stroke-width=".21" stroke-dasharray="6.3 1.3 1.3 1.3 1.3 1.3" stroke-dashoffset="3.3"/>
<path d="M106 131.7l-8.1 4.7M107.8 132.7l-8.1 4.7M159.9 162.8l-8.1 4.7M161.6 163.8l-8 4.7" fill="none" stroke="#000" stroke-width=".21" stroke-dasharray="6.3 1.3 1.3 1.3 1.3 1.3" stroke-dashoffset="4.9"/>
<text font-size="4.8" fill="#010000" x="368.2" y="284.5">A3</text>
<g font-size="4.7">
<text x="152" y="130.2">2</text>
<text x="69.1" y="211.4">Vista ISOMETRICA ESPLOSA</text>
<text x="140.1" y="218.5">3</text>
<text x="154.3" y="218.5">1</text>
<text x="225.8" y="229.8">POS.</text>
<text x="376.5" y="229.8">QTA'</text>
<text x="229.7" y="235.6">1</text>
<text x="380.4" y="235.6">1</text>
<text x="229.7" y="241.4">2</text>
<text x="380.4" y="241.4">2</text>
<text x="229.7" y="247.2">3</text>
<text x="380.4" y="247.2">1</text>
</g>
<g font-size="4.2">
<text x="349" y="263.4">A0322-041-F</text>
<text x="396.5" y="285.5">1</text>
<text x="403.6" y="285.5">2</text>
</g>
<g font-size="4">
<text x="165.1" y="37.6">5,6</text>
<text x="166.6" y="49.8" transform="rotate(-90 166.6 49.8)">6,4</text>
<text x="297.2" y="62.8">5,2</text>
<text x="310.7" y="63" transform="rotate(-90 310.7 63)">18,7</text>
<text x="256" y="81.7" transform="rotate(-90 256 81.7)">2,3</text>
<text x="277.2" y="81.5">11,8</text>
<text x="228.3" y="89.5">72</text>
<text x="276.4" y="89.5">19,8</text>
<text x="278.5" y="95.5">4,2</text>
<text x="172.7" y="104.5" transform="rotate(-90 172.7 104.5)">1</text>
<text x="298.7" y="106.2" transform="rotate(-90 298.7 106.2)">4,1</text>
<text x="301.7" y="130.9">= 90 =</text>
<text x="356.6" y="130.9">15</text>
<text x="300.1" y="136.9">= 78,7 =</text>
<text x="258" y="142.9">5</text>
<text x="300.1" y="142.9">= 73,7 =</text>
<text x="380.7" y="141.7" transform="rotate(-30 380.7 141.7)">4</text>
<text x="378.4" y="148.8" transform="rotate(-30 378.4 148.8)">Ingombro</text>
<text x="380.8" y="153" transform="rotate(-30 380.8 153)">testa della vite M2</text>
<text x="247.5" y="164.9" transform="rotate(-90 247.5 164.9)">= 16 =</text>
<text x="293.5" y="162" transform="rotate(-90 293.5 162)">10</text>
<text x="298.4" y="162.4" transform="rotate(-90 298.4 162.4)">= =</text>
<text x="373.5" y="164.6" transform="rotate(-90 373.5 164.6)">24</text>
<text x="247.5" y="172.9" transform="rotate(-90 247.5 172.9)">8</text>
<text x="354.5" y="182.9">20</text>
<text x="326.4" y="186.5" transform="rotate(-45 326.4 186.5)">6 x R2</text>
<text x="334.9" y="188.9">60</text>
<text x="274.7" y="198.3">2 x</text>
<text x="284.9" y="198.3">1,2 PASSANTE</text>
<text x="272.9" y="206.6">2 x</text>
<text x="283.1" y="206.6">1,6 PASSANTE</text>
<text x="270.6" y="215.9">4 x</text>
<text x="280.8" y="215.9">2,2 PASSANTE</text>
</g>
<g font-size="3.5">
<text x="247.6" y="229.4">CODICE</text>
<text x="310.5" y="229.4">DESCRIZIONE</text>
<text x="238.2" y="235.3">P0322-118-F</text>
<text x="286.3" y="235.3">SCHEDA FOTOCOPPIE PER LAME LATERALI</text>
<text x="238.2" y="241.1">RPI-0352E</text>
<text x="273.4" y="241.1">FOTOCOPPIA CON SENSORE 0.4X1.2 GAP 3 DELLA ROHM</text>
<text x="238.2" y="246.9">686105183822</text>
<text x="288.7" y="246.9">CONNETTORE VERTICALE PER ZIF 5 POLI</text>
</g>
<g font-size="3.3" fill="#010000">
<text x="32" y="8.6">1</text>
<text x="82" y="8.6">2</text>
<text x="132" y="8.6">3</text>
<text x="182" y="8.6">4</text>
<text x="232" y="8.6">5</text>
<text x="282" y="8.6">6</text>
<text x="332" y="8.6">7</text>
<text x="382" y="8.6">8</text>
<text x="4.8" y="34.9">A</text>
<text x="409.8" y="34.9">A</text>
<text x="4.8" y="81">B</text>
<text x="409.8" y="81">B</text>
<text x="4.7" y="127.2">C</text>
<text x="409.7" y="127.2">C</text>
<text x="4.7" y="173.4">D</text>
<text x="409.7" y="173.4">D</text>
<text x="4.8" y="219.5">E</text>
<text x="409.8" y="219.5">E</text>
<text x="4.9" y="265.7">F</text>
<text x="409.9" y="265.7">F</text>
<text x="32" y="291.7">1</text>
<text x="82" y="291.7">2</text>
<text x="132" y="291.7">3</text>
<text x="182" y="291.7">4</text>
<text x="232" y="291.7">5</text>
<text x="282.1" y="291.8">6</text>
<text x="332" y="291.7">7</text>
<text x="382" y="291.7">8</text>
</g>
<g font-size="2.8">
<text x="102.7" y="36.1">Area da lasciare libera per potenziali</text>
<text x="102.7" y="39.9">collisioni con organi in movimeto</text>
<text x="239" y="123">Lato a contatto con lamiera metallica</text>
<text x="225.5" y="262.9">UNI EN ISO 22768-mK</text>
<text x="349" y="285.4">1:1</text>
</g>
<g font-size="2.8" fill="#191924">
<text x="247.5" y="270.4">N.A.</text>
<text x="281" y="270.4">6.0g</text>
<text x="349" y="277.9">Z190</text>
</g>
<g font-size="2.5" fill="#191924">
<text x="247.5" y="276.5">N.A.</text>
<text x="247.5" y="285.4">FRANCESCO POMPEO</text>
</g>
<text font-size="2.2" fill="#010000" x="226.9" y="278.8">METALTRONICA</text>
<g font-size="2.1" fill="#010000">
<text x="157.9" y="13.3">QUESTO DOCUMENTO CONTIENE INFORMAZIONI DI PROPRIETA` DELLA METALTRONICA SpA: QUALSIASI USO DA PARTE DI TERZI SENZA AUTORIZZAZIONE DELLA SOCIETA` SARA` PERSEGUITO A TERMINI DI LEGGE.</text>
<text x="157.9" y="16.6">THIS DOCUMENT CONTAINS PROPRIETARY INFORMATION OF METALTRONICA SpA: ANY USE BY A THIRD PARTY WITHOUT PRIOR AUTHORIZATION BY THE COMPANY SHALL BE PURSUED ACCORDING TO LAW.</text>
<text x="225.5" y="255.5">COORDINATE:</text>
<text x="244.8" y="255.5">DESCRIZIONE REVISIONE :</text>
<text x="225.5" y="259.3">TOLLERANZE GENERALI:</text>
<text x="264.2" y="259.3">DOC APPLICABILI :</text>
<text x="319" y="259.3">SOSTITUISCE:</text>
<text x="349" y="259.3">CODICE - REVISIONE:</text>
<text x="247.5" y="266.8">MATERIALE:</text>
<text x="281" y="266.8">PESO :</text>
<text x="319" y="266.8">RIFERIMENTO:</text>
<text x="349" y="266.8">DESCR.</text>
<text x="247.5" y="274.2">TRATTAMENTO / FINITURA:</text>
<text x="319" y="274.2">DATA:</text>
<text x="349" y="274.2">APP. PRINC.</text>
<text x="247.5" y="281.8">DISEGNATO:</text>
<text x="281" y="281.8">CONTROLLATO:</text>
<text x="319" y="281.8">APPROVATO:</text>
<text x="349" y="281.8">SCALA</text>
<text x="390.4" y="281.8">PAG</text>
<text x="399.9" y="281.8">DI</text>
<text x="223.3" y="285.9" transform="rotate(-90 223.3 285.9)">MOD-369-1</text>
</g>
<g font-size="2.1" fill="#191924">
<text x="349" y="269.9">ASSIEME SCHEDA FOTOCOPPIE LAME LATERALI</text>
<text x="319" y="283.8">GIOVANNI BATTISTA</text>
<text x="319" y="286.3">PERETTA</text>
</g>
<g font-size="2" fill="#010000">
<text x="11.1" y="285.9" transform="rotate(-90 11.1 285.9)">IL DISEGNO NON FIRMATO E' CONFORME A QUELLO CONSERVATO NELL'ARCHIVIO CARTECEO CONTROLLATO DELL'UFFICIO TECNICO</text>
<text x="13.5" y="286" transform="rotate(-90 13.5 286)">THIS DRAWING WITHOUT SIGNATURE IS CONFORM TO THE ORIGINAL FILED IN PRINTED AND CHECKED ARCHIVE OF TECHNICHAL DEPARTMENT</text>
</g>
<text font-size=".7" fill="#010000" x="238.1" y="268.4">R</text>
</svg>
